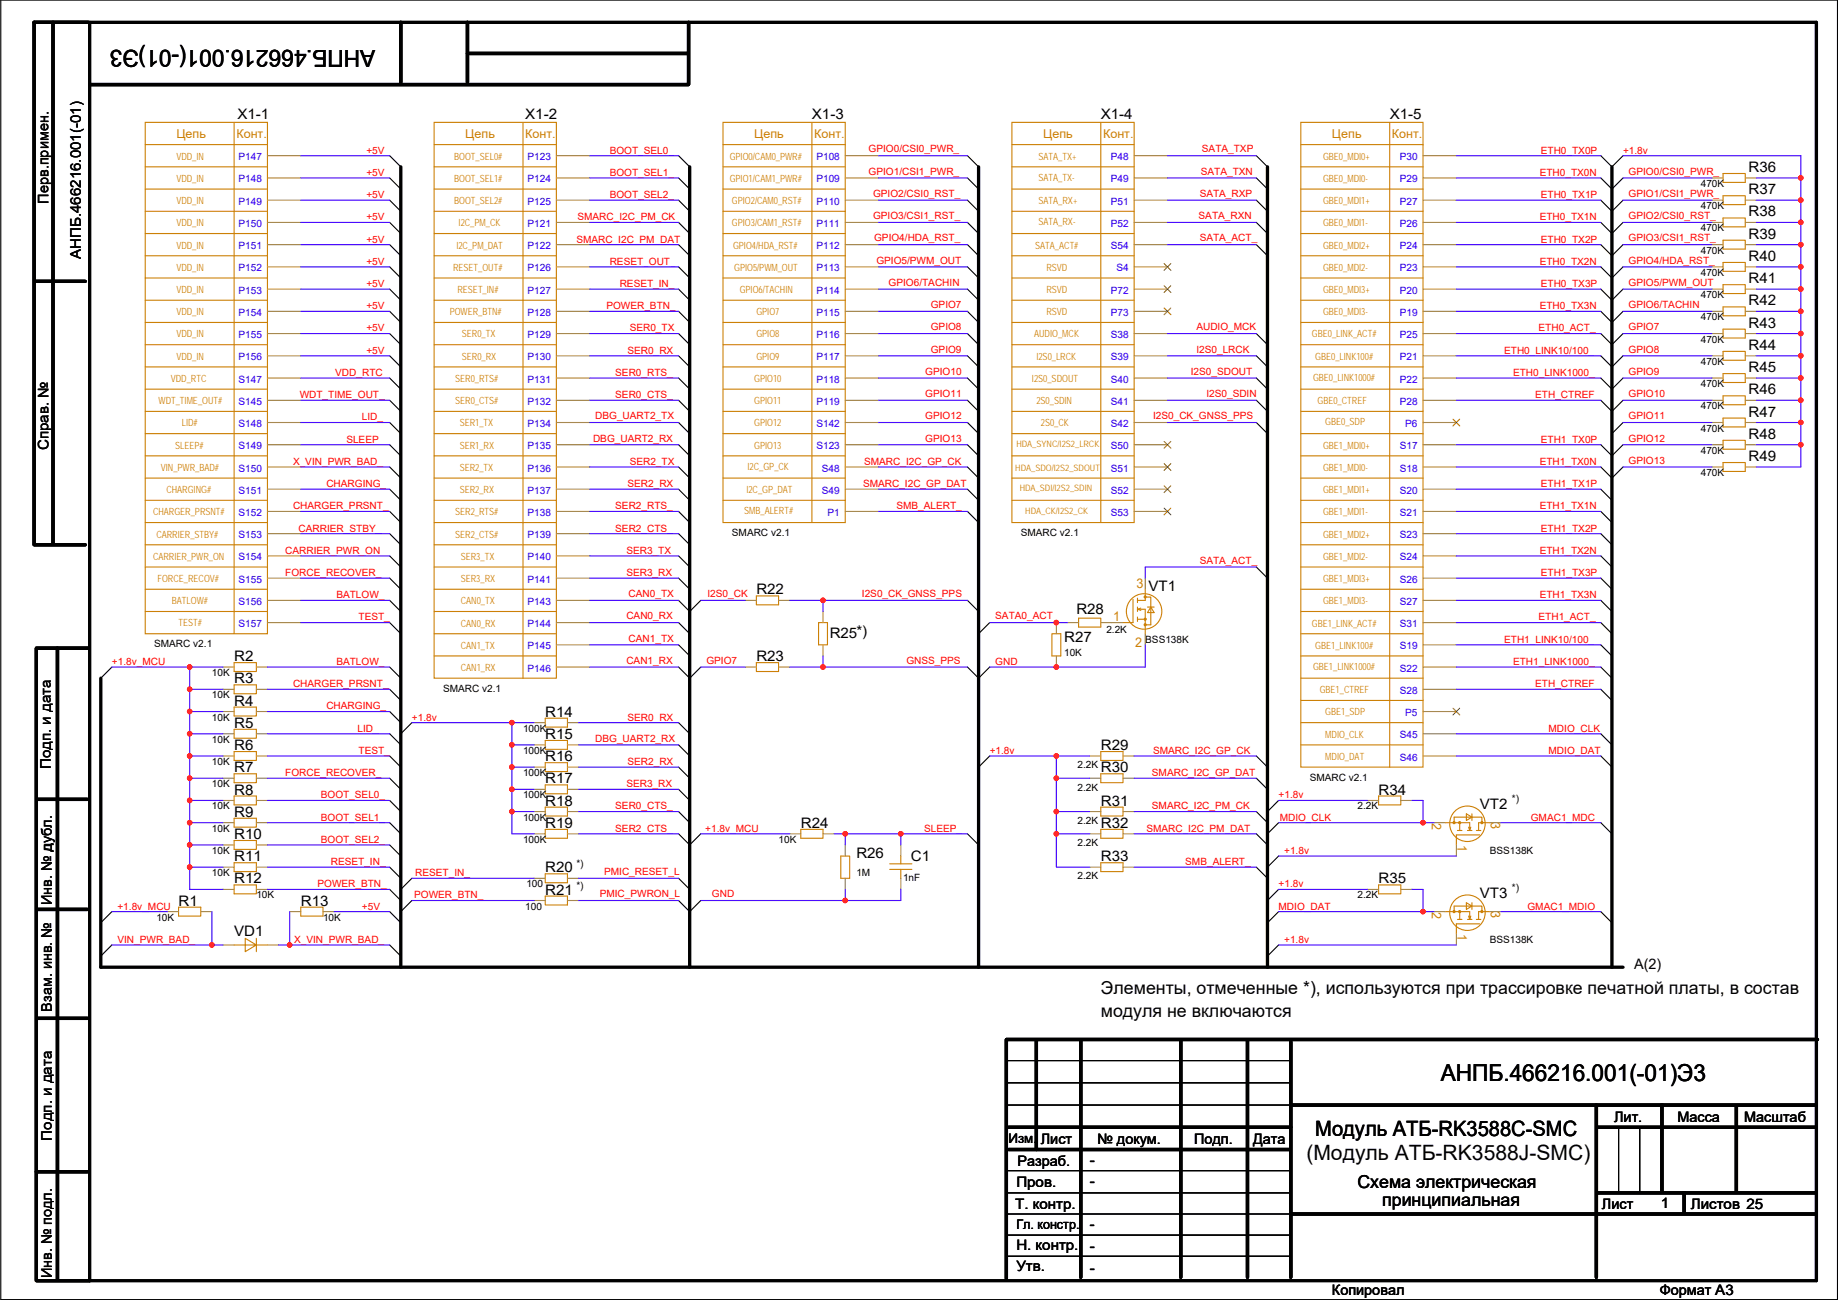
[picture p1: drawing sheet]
<svg xmlns="http://www.w3.org/2000/svg" width="420mm" height="297mm" viewBox="0 0 420 297" stroke-linecap="round" stroke-linejoin="round" font-family="sans-serif">
<g fill="none" stroke="#000" stroke-width=".25">
<path d="M.2 0h419.8v296.9h-419.8zM89.1 35.6l2.5 2.5M155.1 35.6l2.6 2.5M221.2 35.6l2.5 2.5M287.2 35.6l2.5 2.5M365.9 35.6l2.6 2.5 2.5-2.5M89.1 40.7l2.5 2.5M89.1 45.7l2.5 2.6M89.1 50.8l2.5 2.6M89.1 55.9l2.5 2.5M155.1 40.7l2.6 2.5M155.1 45.7l2.6 2.6"/>
<path d="M155.1 50.8l2.6 2.6M155.1 55.9l2.6 2.5M221.2 40.7l2.5 2.5M221.2 45.7l2.5 2.6M221.2 50.8l2.5 2.6M221.2 55.9l2.5 2.5M287.2 55.9l2.5 2.5M287.2 50.8l2.5 2.6M287.2 45.7l2.5 2.6M287.2 40.7l2.5 2.5M365.9 40.7l2.6 2.5 2.5-2.5M365.9 45.7l2.6 2.6 2.5-2.6"/>
<path d="M365.9 50.8l2.6 2.6 2.5-2.6M365.9 55.9l2.6 2.5 2.5-2.5M89.1 61l2.5 2.5M89.1 66.1l2.5 2.5M89.1 71.1l2.5 2.6M89.1 76.2l2.5 2.6M155.1 76.2l2.6 2.6M155.1 71.1l2.6 2.6M155.1 66.1l2.6 2.5M155.1 61l2.6 2.5M221.2 61l2.5 2.5M221.2 66.1l2.5 2.5"/>
<path d="M221.2 71.1l2.5 2.6M221.2 76.2l2.5 2.6M287.2 76.2l2.5 2.6M365.9 61l2.6 2.5 2.5-2.5M365.9 71.1l2.6 2.6 2.5-2.6M365.9 66.1l2.6 2.5 2.5-2.5M365.9 76.2l2.6 2.6 2.5-2.6M89.1 86.4l2.5 2.5M89.1 91.5l2.5 2.5M89.1 96.5l2.5 2.6M89.1 81.3l2.5 2.5M155.1 96.5l2.6 2.6"/>
<path d="M155.1 86.4l2.6 2.5M155.1 81.3l2.6 2.5M155.1 91.5l2.6 2.5M221.2 81.3l2.5 2.5M221.2 86.4l2.5 2.5M221.2 91.5l2.5 2.5M221.2 96.5l2.5 2.6M287.2 96.5l2.5 2.6M287.2 81.3l2.5 2.5M287.2 91.5l2.5 2.5M287.2 86.4l2.5 2.5M365.9 81.3l2.6 2.5 2.5-2.5"/>
<path d="M365.9 86.4l2.6 2.5 2.5-2.5M365.9 91.5l2.6 2.5 2.5-2.5M371 96.5l-2.5 2.6M89.1 101.6l2.5 2.6M89.1 106.7l2.5 2.5M89.1 111.8l2.5 2.5M89.1 116.9l2.5 2.5M155.1 101.6l2.6 2.6M155.1 116.9l2.6 2.5M155.1 106.7l2.6 2.5M155.1 111.8l2.6 2.5M221.2 101.6l2.5 2.6"/>
<path d="M221.2 116.9l2.5 2.5M221.2 111.8l2.5 2.5M221.2 106.7l2.5 2.5M365.9 101.6l2.6 2.6 2.5-2.6M365.9 106.7l2.6 2.5 2.5-2.5M365.9 111.8l2.6 2.5M365.9 116.9l2.6 2.5M89.1 121.9l2.5 2.6M89.1 127l2.5 2.6M89.1 132.1l2.5 2.5M89.1 137.2l2.5 2.5M155.1 137.2l2.6 2.5 2.5-2.5"/>
<path d="M155.1 132.1l2.6 2.5M155.1 127l2.6 2.6M155.1 121.9l2.6 2.6M221.2 137.2l2.5 2.5M287.2 129.6l2.5 2.5M365.9 121.9l2.6 2.6M365.9 127l2.6 2.6M365.9 137.2l2.6 2.5M365.9 132.1l2.6 2.5M25.6 152.4l-2.6 2.6M89.1 142.3l2.5 2.5M89.1 157.5l2.5 2.5"/>
<path d="M89.1 152.4l2.5 2.6M155.1 142.3l2.6 2.5M155.1 152.4l2.6 2.6 2.5-2.6M155.1 147.3l2.6 2.6M221.2 152.4l2.5 2.6 2.5-2.6M226.2 142.3l-2.5 2.5M365.9 147.3l2.6 2.6M365.9 142.3l2.6 2.5M365.9 152.4l2.6 2.6M365.9 157.5l2.6 2.5M89.1 167.7l2.5 2.5M89.1 162.6l2.5 2.5"/>
<path d="M89.1 172.7l2.5 2.6M89.1 177.8l2.5 2.6M94.2 165.1l-2.6 2.6M155.1 165.1l2.6 2.6M155.1 170.2l2.6 2.5M155.1 175.3l2.6 2.5M226.2 172.7l-2.5 2.6M287.2 177.8l2.5 2.6M287.2 172.7l2.5 2.6M365.9 172.7l2.6 2.6M365.9 167.7l2.6 2.5M89.1 188l2.5 2.5"/>
<path d="M89.1 182.9l2.5 2.5M89.1 193.1l2.5 2.5M89.1 198.1l2.5 2.6M155.1 190.5l2.6 2.6 2.5-2.6M155.1 185.4l2.6 2.6M155.1 180.4l2.6 2.5M221.2 190.5l2.5 2.6M287.2 185.4l2.5 2.6M287.2 190.5l2.5 2.6M287.2 198.1l2.5 2.6M292.3 195.6l-2.6 2.5M292.3 188l-2.6 2.5"/>
<path d="M292.3 182.9l-2.6 2.5M365.9 188l2.6 2.5M25.6 215.9l-2.6 2.6M25.6 208.3l-2.6 2.5M89.1 203.2l2.5 2.6M89.1 215.9l2.5 2.6M89.1 208.3l2.5 2.5M94.2 205.8l-2.6 2.5M94.2 200.7l-2.6 2.5M155.1 205.8l2.6 2.5 2.5-2.5M155.1 200.7l2.6 2.5M292.3 215.9l-2.6 2.6"/>
<path d="M292.3 208.3l-2.6 2.5M292.3 203.2l-2.6 2.6M365.9 208.3l2.6 2.5M230 242.3h65.1M230 247.4h65.1M230 252.5h64.8M370 257.8v14.8M374.8 257.8v14.8M230 272.6h65.1M230 267.5h65.1M230 277.4h65.1M230 282.2h65.1"/>
<path d="M230 287h65.1"/>
</g>
<g fill="none" stroke="#000" stroke-width=".76">
<path d="M12.1 5.1v119.1M20.2 5.1h-12.4v119.1M20.5 5.1h394.7v287.5h-394.7zM91.6 5.1v13.7M106.9 5.1v13.7M106.9 12.2h50.3M157.4 5.1v14.2h-136.9M91.6 38.1v182.9M157.7 38.1v182.9M223.7 38.1v182.9M289.7 38.1v182.9M368.5 38.1v182.9"/>
<path d="M8.1 64.3h11.4M7.8 124.5h11.7M8.3 148.1v144.3M8.6 148.1h11.6M13.1 148.1v144.3M23 155v66h348M8.6 182.6h11.4M8.6 207.8h11.4M8.6 232.7h11.4M236.9 237.8v24.9M247.1 237.8v54.1M269.9 237.8v54.1"/>
<path d="M285.2 237.8v54.1M295.1 238v53.9M415.5 237.5h-185.5v54.6M230.6 257.6h64.5M295.3 252.5h119.7M364.9 252.5v39.4M365.2 257.6h49.8M379.9 252.5v19.8M396.9 252.8v19.5M8.3 267.7h11.7M230.6 262.7h64.2M365.2 272.6h49.8"/>
<path d="M385 272.6v4.5M415 277.4h-119.9M8.3 292.6h12.2"/>
</g>
<g fill="none" stroke="#cc8006" stroke-width=".25">
<path d="M33.2 28h27.9v116.8h-27.9zM33.2 33h27.9M33.2 38.1h27.9M53.5 28v116.8M99.2 28h28v127h-28zM99.2 33h28M99.2 38.1h28M119.6 28v127M165.3 28h27.9v91.4h-27.9zM165.3 33h27.9M165.3 38.1h27.9M185.6 28v91.4"/>
<path d="M231.3 28h28v91.4h-28zM231.3 33h28M231.3 38.1h28M251.6 28v91.4M297.4 28h27.9v147.3h-27.9zM297.4 33h27.9M297.4 38.1h27.9M317.7 28v147.3M393.9 39.6h5.1v2.1h-5.1zM33.2 43.2h27.9M33.2 53.4h27.9M33.2 48.3h27.9"/>
<path d="M33.2 58.4h27.9M99.2 43.2h28M99.2 53.4h28M99.2 58.4h28M99.2 48.3h28M165.3 58.4h27.9M165.3 43.2h27.9M165.3 53.4h27.9M165.3 48.3h27.9M231.3 43.2h28M231.3 53.4h28M231.3 58.4h28"/>
<path d="M231.3 48.3h28M297.4 43.2h27.9M297.4 53.4h27.9M297.4 58.4h27.9M297.4 48.3h27.9M393.9 44.7h5.1v2.1h-5.1zM393.9 54.9h5.1v2h-5.1zM393.9 49.8h5.1v2h-5.1zM393.9 60h5.1v2h-5.1zM33.2 63.5h27.9M33.2 68.6h27.9M33.2 78.8h27.9"/>
<path d="M33.2 73.7h27.9M99.2 63.5h28M99.2 68.6h28M99.2 78.8h28M99.2 73.7h28M165.3 78.8h27.9M165.3 73.7h27.9M165.3 63.5h27.9M165.3 68.6h27.9M231.3 63.5h28M231.3 68.6h28M231.3 78.8h28"/>
<path d="M231.3 73.7h28M297.4 63.5h27.9M297.4 68.6h27.9M297.4 78.8h27.9M297.4 73.7h27.9M393.9 75.2h5.1v2h-5.1zM393.9 70.1h5.1v2.1h-5.1zM393.9 65h5.1v2.1h-5.1zM33.2 83.8h27.9M33.2 99.1h27.9M33.2 88.9h27.9M33.2 94h27.9"/>
<path d="M99.2 83.8h28M99.2 99.1h28M99.2 94h28M99.2 88.9h28M165.3 94h27.9M165.3 83.8h27.9M165.3 99.1h27.9M165.3 88.9h27.9M231.3 83.8h28M231.3 99.1h28M231.3 94h28M231.3 88.9h28"/>
<path d="M297.4 83.8h27.9M297.4 99.1h27.9M297.4 94h27.9M297.4 88.9h27.9M393.9 85.4h5.1v2h-5.1zM393.9 95.5h5.1v2.1h-5.1zM393.9 80.3h5.1v2h-5.1zM393.9 90.4h5.1v2.1h-5.1zM33.2 104.2h27.9M33.2 119.4h27.9M33.2 109.2h27.9M33.2 114.3h27.9"/>
<path d="M99.2 104.2h28M99.2 119.4h28M99.2 109.2h28M99.2 114.3h28M165.3 104.2h27.9M165.3 109.2h27.9M165.3 114.3h27.9M231.3 104.2h28M231.3 109.2h28M231.3 114.3h28M297.4 104.2h27.9M297.4 119.4h27.9"/>
<path d="M297.4 109.2h27.9M297.4 114.3h27.9M393.9 100.6h5.1v2h-5.1zM393.9 105.7h5.1v2h-5.1zM33.2 124.5h27.9M33.2 134.6h27.9M33.2 139.7h27.9M33.2 129.6h27.9M99.2 124.5h28M99.2 139.7h28M99.2 129.6h28M99.2 134.6h28"/>
<path d="M172.9 136.2h5.1v2h-5.1zM259 136.9v5.4h-2.3M260 139.2h1.8v5.6M260 139.2l.8 .3M260 136.7v1M260 138.7v1M260.8 139l-.8 .2M261.8 136.4h1.3v6.4h-1.3M261.8 134.6v2.6h-1.8M261.8 134.6h.1M262.3 138.7h1.5M263.1 138.7l.7 1.3h-1.5z"/>
<path d="M297.4 124.5h27.9M297.4 139.7h27.9M297.4 129.6h27.9M297.4 134.6h27.9M53.5 156.5h5.1v2h-5.1zM53.5 151.4h5.1v2h-5.1zM99.2 149.9h28M99.2 144.8h28M172.9 151.4h5.1v2h-5.1zM187.1 142.3h2.1v5h-2.1zM240.5 144.8h2v5.1h-2zM246.6 141.2h5v2.1h-5z"/>
<path d="M260 141.5h1.8M260 141v1M297.4 149.9h27.9M297.4 155h27.9M297.4 144.8h27.9M53.5 176.8h5.1v2h-5.1zM53.5 166.6h5.1v2.1h-5.1zM53.5 161.6h5.1v2h-5.1zM53.5 171.7h5.1v2.1h-5.1zM124.6 169.2h5.1v2h-5.1zM124.6 174.3h5.1v2h-5.1zM124.6 164.1h5.1v2h-5.1z"/>
<path d="M124.6 179.3h5.1v2.1h-5.1zM251.6 171.7h5.1v2.1h-5.1zM251.6 176.8h5.1v2h-5.1zM297.4 160h27.9M297.4 165.1h27.9M297.4 170.2h27.9M53.5 181.9h5.1v2h-5.1zM53.5 187h5.1v2h-5.1zM53.5 192h5.1v2.1h-5.1zM53.5 197.1h5.1v2.1h-5.1zM124.6 184.4h5.1v2.1h-5.1zM124.6 189.5h5.1v2h-5.1z"/>
<path d="M124.6 199.7h5.1v2h-5.1zM183.1 189.5h5v2h-5zM192.2 195.6h2v5.1h-2zM203.4 198.6h5.1M203.4 197.4h5.1M205.9 195.6v1.8M205.9 198.6v2.1M251.6 197.1h5.1v2.1h-5.1zM251.6 184.4h5.1v2.1h-5.1zM251.6 189.5h5.1v2h-5.1zM315.1 181.9h5.1v2h-5.1zM330.4 188h5.6v1.8"/>
<path d="M332.4 188v-1.3h6.4v1.3M333.2 189.8h1M333.7 188v1.8M335.2 185.9l1.3 .8-1.3 .8zM335.5 189.8h1M335.7 189l.3 .8M336.2 189l-.2 .8M336.5 185.9v1.6M337.5 189.8h1M338.3 190.8h-5.4v2.3M340.5 188h-2.5v1.8M340.5 188h.1"/>
<path d="M40.8 207.3h5.1v2h-5.1zM53.5 202.2h5.1v2h-5.1zM53.5 215.9h5.1l-2.5-1.5v3l2.5-1.5h2.5M58.6 214.4v3M68.8 207.3h5v2h-5zM124.6 204.7h5.1v2.1h-5.1zM315.1 202.2h5.1v2h-5.1zM330.4 208.3h5.6v1.8M332.4 208.3v-1.3h6.4v1.3M333.2 210.1h1M333.7 208.3v1.8M335.2 206.3l1.3 .7-1.3 .8z"/>
<path d="M335.5 210.1h1M335.7 209.3l.3 .8M336.2 209.3l-.2 .8M336.5 206.3v1.5M337.5 210.1h1M338.3 211.1h-5.4v2.3M340.5 208.3h-2.5v1.8M340.5 208.3h.1"/>
<circle cx="261.5" cy="139.7" r="4.1"/>
<circle cx="335.4" cy="188.2" r="4.1"/>
<circle cx="335.4" cy="208.5" r="4.1"/>
</g>
<g fill="none" stroke="#a84" stroke-width=".25">
<path d="M61.1 35.6h7.7M127.2 35.6h7.6M193.2 35.6h7.6M259.3 35.6h7.6M325.3 35.6h7.6M61.1 40.7h7.7M61.1 45.7h7.7M61.1 50.8h7.7M61.1 55.9h7.7M127.2 50.8h7.6M127.2 55.9h7.6M127.2 40.7h7.6"/>
<path d="M127.2 45.7h7.6M193.2 40.7h7.6M193.2 45.7h7.6M193.2 50.8h7.6M193.2 55.9h7.6M259.3 40.7h7.6M259.3 45.7h7.6M259.3 50.8h7.6M259.3 55.9h7.6M325.3 40.7h7.6M325.3 45.7h7.6M325.3 50.8h7.6"/>
<path d="M325.3 55.9h7.6M391.3 45.7h2.6M391.3 55.9h2.6M391.3 40.7h2.6M391.3 50.8h2.6M399 45.7h2.5M399 55.9h2.5M399 40.7h2.5M399 50.8h2.5M61.1 61h7.7M61.1 66.1h7.7M61.1 71.1h7.7"/>
<path d="M61.1 76.2h7.7M127.2 61h7.6M127.2 66.1h7.6M127.2 71.1h7.6M127.2 76.2h7.6M193.2 61h7.6M193.2 66.1h7.6M193.2 71.1h7.6M193.2 76.2h7.6M259.3 61h7.6M259.3 66.1h7.6M259.3 71.1h7.6"/>
<path d="M259.3 76.2h7.6M325.3 61h7.6M325.3 66.1h7.6M325.3 71.1h7.6M325.3 76.2h7.6M391.3 76.2h2.6M391.3 71.1h2.6M391.3 66.1h2.6M391.3 61h2.6M399 76.2h2.5M399 71.1h2.5M399 66.1h2.5"/>
<path d="M399 61h2.5M61.1 81.3h7.7M61.1 86.4h7.7M61.1 91.5h7.7M61.1 96.5h7.7M127.2 81.3h7.6M127.2 86.4h7.6M127.2 91.5h7.6M127.2 96.5h7.6M193.2 81.3h7.6M193.2 86.4h7.6M193.2 91.5h7.6"/>
<path d="M193.2 96.5h7.6M259.3 81.3h7.6M259.3 86.4h7.6M259.3 91.5h7.6M259.3 96.5h7.6M325.3 81.3h7.6M325.3 86.4h7.6M325.3 91.5h7.6M325.3 96.5h7.6M391.3 86.4h2.6M391.3 96.5h2.6M391.3 81.3h2.6"/>
<path d="M391.3 91.5h2.6M399 86.4h2.5M399 96.5h2.5M399 81.3h2.5M399 91.5h2.5M61.1 101.6h7.7M61.1 106.7h7.7M61.1 111.8h7.7M61.1 116.9h7.7M127.2 101.6h7.6M127.2 106.7h7.6M127.2 111.8h7.6"/>
<path d="M127.2 116.9h7.6M193.2 101.6h7.6M193.2 111.8h7.6M193.2 106.7h7.6M193.2 116.9h7.6M259.3 101.6h7.6M259.3 106.7h7.6M259.3 111.8h7.6M259.3 116.9h7.6M325.3 101.6h7.6M325.3 106.7h7.6M325.3 111.8h7.6"/>
<path d="M325.3 116.9h7.6M391.3 101.6h2.6M391.3 106.7h2.6M399 101.6h2.5M399 106.7h2.5M61.1 121.9h7.7M61.1 127h7.7M61.1 132.1h7.7M61.1 137.2h7.7M127.2 121.9h7.6M127.2 127h7.6M127.2 132.1h7.6"/>
<path d="M127.2 137.2h7.6M170.4 137.2h2.5M178 137.2h2.5M188.1 139.7v2.6M261.8 132.1v2.5M325.3 121.9h7.6M325.3 127h7.6M325.3 132.1h7.6M325.3 137.2h7.6M51 157.5h2.5M51 152.4h2.5M58.6 157.5h2.5"/>
<path d="M58.6 152.4h2.5M61.1 142.3h7.7M127.2 142.3h7.6M127.2 147.3h7.6M127.2 152.4h7.6M170.4 152.4h2.5M178 152.4h2.5M188.1 147.3v2.6M241.5 142.3v2.5M241.5 149.9v2.5M244 142.3h2.6M256.7 142.3h-5.1"/>
<path d="M261.8 144.8v2.5M325.3 142.3h7.6M325.3 147.3h7.6M325.3 152.4h7.6M325.3 157.5h7.6M51 177.8h2.5M51 167.7h2.5M51 162.6h2.5M51 172.7h2.5M58.6 177.8h2.5M58.6 167.7h2.5M58.6 162.6h2.5"/>
<path d="M58.6 172.7h2.5M122.1 170.2h2.5M122.1 175.3h2.5M122.1 165.1h2.5M129.7 170.2h2.6M129.7 175.3h2.6M129.7 165.1h2.6M249.1 172.7h2.5M249.1 177.8h2.5M256.7 172.7h2.6M256.7 177.8h2.6M325.3 162.6h7.6"/>
<path d="M325.3 167.7h7.6M325.3 172.7h7.6M51 182.9h2.5M51 188h2.5M51 193.1h2.5M51 198.1h2.5M58.6 182.9h2.5M58.6 188h2.5M58.6 193.1h2.5M58.6 198.1h2.5M122.1 180.4h2.5M122.1 185.4h2.5"/>
<path d="M122.1 190.5h2.5M129.7 180.4h2.6M129.7 185.4h2.6M129.7 190.5h2.6M180.5 190.5h2.6M188.1 190.5h2.6M193.2 193.1v2.5M205.9 193.1v2.5M249.1 198.1h2.5M249.1 185.4h2.5M249.1 190.5h2.5M256.7 198.1h2.6"/>
<path d="M256.7 185.4h2.6M256.7 190.5h2.6M312.6 182.9h2.5M320.2 182.9h2.6M327.8 188h2.6M332.9 193.1v2.5M340.5 188h2.6M38.3 208.3h2.5M45.9 208.3h2.5M51 215.9h2.5M51 203.2h2.5M58.6 203.2h2.5"/>
<path d="M61.1 215.9h2.6M66.2 208.3h2.6M73.8 208.3h2.6M122.1 205.8h2.5M122.1 200.7h2.5M129.7 205.8h2.6M129.7 200.7h2.6M193.2 200.7v2.5M205.9 200.7v2.5M312.6 203.2h2.5M320.2 203.2h2.6M327.8 208.3h2.6"/>
<path d="M332.9 213.4v2.5M340.5 208.3h2.6"/>
</g>
<g fill="#cc8006" stroke="#cc8006" stroke-width=".25">
<circle cx="332.4" cy="208.3" r=".24"/>
<circle cx="333.7" cy="208.3" r=".24"/>
<circle cx="338.8" cy="208.3" r=".24"/>
<circle cx="261.8" cy="142.8" r=".24"/>
<circle cx="261.8" cy="141.5" r=".24"/>
<circle cx="261.8" cy="136.4" r=".24"/>
<circle cx="332.4" cy="188" r=".24"/>
<circle cx="333.7" cy="188" r=".24"/>
<circle cx="338.8" cy="188" r=".24"/>
</g>
<g fill="none" stroke="#804000" stroke-width=".23">
<path d="M266.1 60.2l1.6 1.6M266.1 65.3l1.6 1.5M266.1 70.4l1.6 1.5M267.6 60.2l-1.5 1.6M267.6 65.3l-1.5 1.5M267.6 70.4l-1.5 1.5M332.2 95.8l1.5 1.5M333.7 95.8l-1.6 1.5M266.1 100.9l1.6 1.5M266.1 105.9l1.6 1.6M266.1 111l1.6 1.6M266.1 116.1l1.6 1.5"/>
<path d="M267.6 100.9l-1.5 1.5M267.6 105.9l-1.5 1.6M267.6 111l-1.5 1.6M267.6 116.1l-1.5 1.5M332.2 161.8l1.5 1.6M333.7 161.8l-1.6 1.6"/>
</g>
<g fill="none" stroke="#4200ff" stroke-width=".25">
<path d="M68.8 35.6h20.3M134.8 35.6h20.3M200.8 35.6h20.4M266.9 35.6h20.3M332.9 35.6h33M371 35.6h40.7v5.1M68.8 40.7h20.3M68.8 45.7h20.3M68.8 50.8h20.3M68.8 55.9h20.3M134.8 40.7h20.3M134.8 45.7h20.3"/>
<path d="M134.8 55.9h20.3M134.8 50.8h20.3M200.8 40.7h20.4M200.8 45.7h20.4M200.8 50.8h20.4M200.8 55.9h20.4M266.9 55.9h20.3M266.9 50.8h20.3M266.9 45.7h20.3M266.9 40.7h20.3M332.9 40.7h33M332.9 45.7h33"/>
<path d="M332.9 50.8h33M332.9 55.9h33M371 40.7h20.3M371 45.7h20.3M371 50.8h20.3M371 55.9h20.3M401.5 40.7h10.2M401.5 45.7h10.2M401.5 50.8h10.2M401.5 55.9h10.2M411.7 40.7v5M411.7 45.7v5.1"/>
<path d="M411.7 50.8v5.1M411.7 55.9v5.1M68.8 61h20.3M68.8 66.1h20.3M68.8 71.1h20.3M68.8 76.2h20.3M134.8 71.1h20.3M134.8 66.1h20.3M134.8 61h20.3M134.8 76.2h20.3M200.8 61h20.4M200.8 66.1h20.4"/>
<path d="M200.8 71.1h20.4M200.8 76.2h20.4M266.9 76.2h20.3M332.9 76.2h33M332.9 61h33M332.9 71.1h33M332.9 66.1h33M371 61h20.3M371 66.1h20.3M371 71.1h20.3M371 76.2h20.3M401.5 61h10.2"/>
<path d="M401.5 66.1h10.2M401.5 71.1h10.2M401.5 76.2h10.2M411.7 61v5.1M411.7 66.1v5M411.7 71.1v5.1M411.7 76.2v5.1M68.8 86.4h20.3M68.8 91.5h20.3M68.8 96.5h20.3M68.8 81.3h20.3M134.8 81.3h20.3"/>
<path d="M134.8 86.4h20.3M134.8 91.5h20.3M134.8 96.5h20.3M200.8 81.3h20.4M200.8 86.4h20.4M200.8 91.5h20.4M200.8 96.5h20.4M266.9 81.3h20.3M266.9 96.5h20.3M266.9 91.5h20.3M266.9 86.4h20.3M332.9 81.3h33"/>
<path d="M332.9 86.4h33M332.9 91.5h33M371 81.3h20.3M371 86.4h20.3M371 91.5h20.3M371 96.5h20.3M401.5 81.3h10.2M401.5 86.4h10.2M401.5 91.5h10.2M401.5 96.5h10.2M411.7 81.3v5.1M411.7 86.4v5.1"/>
<path d="M411.7 91.5v5M411.7 96.5v5.1M68.8 101.6h20.3M68.8 106.7h20.3M68.8 111.8h20.3M68.8 116.9h20.3M134.8 111.8h20.3M134.8 106.7h20.3M134.8 116.9h20.3M134.8 101.6h20.3M200.8 101.6h20.4M200.8 116.9h20.4"/>
<path d="M200.8 111.8h20.4M200.8 106.7h20.4M332.9 101.6h33M332.9 106.7h33M332.9 111.8h33M332.9 116.9h33M371 101.6h20.3M371 106.7h20.3M401.5 101.6h10.2M411.7 101.6v5.1h-10.2M68.8 121.9h20.3M68.8 127h20.3"/>
<path d="M68.8 132.1h20.3M68.8 137.2h20.3M134.8 137.2h20.3M134.8 121.9h20.3M134.8 127h20.3M134.8 132.1h20.3M160.2 137.2h10.2M180.5 137.2h7.6M221.2 137.2h-33.1v2.5M287.2 129.6h-25.4v2.5M332.9 121.9h33M332.9 127h33"/>
<path d="M332.9 137.2h33M332.9 132.1h33M25.6 152.4h17.8M43.4 152.4v5.1M43.4 157.5v5.1M43.4 157.5h7.6M43.4 152.4h7.6M61.1 157.5h28M61.1 152.4h28M68.8 142.3h20.3M134.8 142.3h20.3M134.8 147.3h20.3"/>
<path d="M134.8 152.4h20.3M160.2 152.4h10.2M180.5 152.4h7.6M188.1 149.9v2.5h33.1M226.2 142.3h17.8M261.8 147.3v5.1h-35.6M332.9 147.3h33M332.9 142.3h33M332.9 152.4h33M332.9 157.5h33M43.4 162.6v5.1M43.4 167.7h7.6"/>
<path d="M43.4 162.6h7.6M43.4 172.7h7.6M43.4 177.8h7.6M43.4 167.7v5M43.4 177.8v5.1M43.4 172.7v5.1M61.1 162.6h28M61.1 172.7h28M61.1 177.8h28M61.1 167.7h28M94.2 165.1h22.8M117 165.1h5.1"/>
<path d="M117 170.2h5.1M117 175.3h5.1M117 165.1v5.1M117 170.2v5.1M117 175.3v5.1M132.3 165.1h22.8M132.3 170.2h22.8M132.3 175.3h22.8M226.2 172.7h22.9M241.5 177.8v7.6M241.5 177.8h7.6M241.5 172.7v5.1"/>
<path d="M259.3 177.8h27.9M259.3 172.7h27.9M332.9 167.7h33M332.9 172.7h33M43.4 198.1v5.1h7.6M43.4 193.1v5M43.4 188h7.6M43.4 182.9h7.6M43.4 193.1h7.6M43.4 198.1h7.6M43.4 182.9v5.1M43.4 188v5.1"/>
<path d="M61.1 188h28M61.1 182.9h28M61.1 193.1h28M61.1 198.1h28M117 180.4h5.1M117 185.4h5.1M117 180.4v5M117 185.4v5.1h5.1M132.3 180.4h22.8M132.3 185.4h22.8M132.3 190.5h22.8M160.2 190.5h20.3"/>
<path d="M190.7 190.5h2.5M193.2 190.5v2.6M193.2 190.5h12.7M205.9 190.5v2.6M205.9 190.5h15.3M241.5 185.4h7.6M241.5 190.5h7.6M241.5 185.4v5.1M241.5 190.5v7.6h7.6M259.3 185.4h27.9M259.3 190.5h27.9M259.3 198.1h27.9"/>
<path d="M292.3 182.9h20.3M292.3 195.6h40.6M292.3 188h33M322.8 182.9h2.5v5.1M325.3 188h2.5M343.1 188h22.8M25.6 215.9h22.8M25.6 208.3h12.7M48.4 215.9h2.6M48.4 208.3v7.6M61.1 203.2h28M63.7 215.9h2.5"/>
<path d="M66.2 208.3v7.6M66.2 215.9h22.9M76.4 208.3h12.7M94.2 200.7h27.9M94.2 205.8h27.9M132.3 205.8h22.8M132.3 200.7h22.8M193.2 203.2v2.6M205.9 203.2v2.6h-45.7M292.3 203.2h20.3M292.3 215.9h40.6M292.3 208.3h33"/>
<path d="M322.8 203.2h2.5v5.1M325.3 208.3h2.5M343.1 208.3h22.8"/>
</g>
<g fill="#f00" stroke="#f00" stroke-width=".25">
<circle cx="43.3" cy="157.5" r=".5"/>
<circle cx="43.3" cy="152.4" r=".5"/>
<circle cx="43.3" cy="172.7" r=".5"/>
<circle cx="241.5" cy="172.7" r=".5"/>
<circle cx="43.3" cy="167.6" r=".5"/>
<circle cx="43.3" cy="162.6" r=".5"/>
<circle cx="241.5" cy="185.4" r=".5"/>
<circle cx="241.5" cy="177.8" r=".5"/>
<circle cx="193.2" cy="190.5" r=".5"/>
<circle cx="193.2" cy="205.7" r=".5"/>
<circle cx="205.9" cy="190.5" r=".5"/>
<circle cx="117" cy="165.1" r=".5"/>
<circle cx="117" cy="170.2" r=".5"/>
<circle cx="117" cy="175.3" r=".5"/>
<circle cx="117" cy="185.4" r=".5"/>
<circle cx="117" cy="180.3" r=".5"/>
<circle cx="241.5" cy="190.5" r=".5"/>
<circle cx="43.3" cy="188" r=".5"/>
<circle cx="43.3" cy="182.9" r=".5"/>
<circle cx="43.3" cy="193" r=".5"/>
<circle cx="43.3" cy="177.8" r=".5"/>
<circle cx="43.3" cy="198.1" r=".5"/>
<circle cx="325.3" cy="188" r=".5"/>
<circle cx="325.3" cy="208.3" r=".5"/>
<circle cx="241.5" cy="142.2" r=".5"/>
<circle cx="241.5" cy="152.4" r=".5"/>
<circle cx="411.6" cy="40.6" r=".5"/>
<circle cx="411.6" cy="45.7" r=".5"/>
<circle cx="411.6" cy="55.9" r=".5"/>
<circle cx="411.6" cy="50.8" r=".5"/>
<circle cx="411.6" cy="61" r=".5"/>
<circle cx="411.6" cy="66" r=".5"/>
<circle cx="411.6" cy="76.2" r=".5"/>
<circle cx="411.6" cy="71.1" r=".5"/>
<circle cx="411.6" cy="86.4" r=".5"/>
<circle cx="411.6" cy="81.3" r=".5"/>
<circle cx="411.6" cy="96.5" r=".5"/>
<circle cx="411.6" cy="91.4" r=".5"/>
<circle cx="411.6" cy="101.6" r=".5"/>
<circle cx="188.1" cy="152.4" r=".5"/>
<circle cx="188.1" cy="137.2" r=".5"/>
<circle cx="48.4" cy="215.9" r=".5"/>
<circle cx="66.2" cy="215.9" r=".5"/>
</g>
<g font-size="5.3">
<text x="85.8" y="11.5" transform="rotate(180 85.8 11.5)">АНПБ.466216.001(-01)Э3</text>
<text x="329.4" y="247.1">АНПБ.466216.001(-01)Э3</text>
</g>
<g font-size="4.8">
<text x="300.7" y="259.6">Модуль АТБ-RK3588С-SMC</text>
<text x="298.6" y="264.9">(Модуль АТБ-RK3588J-SMC)</text>
</g>
<g font-size="4.1">
<text x="251.6" y="227.2">Элементы, отмеченные *), используются при трассировке печатной платы, в состав</text>
<text x="251.6" y="232.3">модуля не включаются</text>
<text x="310.3" y="271.4">Схема электрическая</text>
<text x="316" y="275.6">принципиальная</text>
</g>
<g font-size="3.3">
<text x="54.3" y="27.1">X1-1</text>
<text x="120.1" y="27.1">X1-2</text>
<text x="185.6" y="27.1">X1-3</text>
<text x="251.6" y="27.1">X1-4</text>
<text x="317.7" y="27.1">X1-5</text>
<text x="399.7" y="39.3">R36</text>
<text x="11.1" y="46.5" transform="rotate(-90 11.1 46.5)">Перв.примен.</text>
<text x="399.7" y="44.4">R37</text>
<text x="399.7" y="49.5">R38</text>
<text x="18.5" y="59.2" transform="rotate(-90 18.5 59.2)">АНПБ.466216.001(-01)</text>
<text x="399.7" y="54.5">R39</text>
<text x="399.7" y="59.6">R40</text>
<text x="399.7" y="64.7">R41</text>
<text x="399.7" y="69.8">R42</text>
<text x="399.7" y="74.9">R43</text>
<text x="399.7" y="79.9">R44</text>
<text x="399.7" y="85">R45</text>
<text x="399.7" y="95.2">R47</text>
<text x="399.7" y="90.1">R46</text>
<text x="399.7" y="100.3">R48</text>
<text x="11.1" y="102.9" transform="rotate(-90 11.1 102.9)">Справ. №</text>
<text x="399.7" y="105.3">R49</text>
<text x="172.9" y="135.8">R22</text>
<text x="262.6" y="135.1">VT1</text>
<text x="246.1" y="140.4">R28</text>
<text x="189.7" y="145.7">R25*)</text>
<text x="243.3" y="146.7">R27</text>
<text x="53.5" y="151.1">R2</text>
<text x="172.9" y="151.1">R23</text>
<text x="53.5" y="161.2">R4</text>
<text x="53.5" y="156.1">R3</text>
<text x="53.5" y="166.3">R5</text>
<text x="124.6" y="163.8">R14</text>
<text x="53.5" y="171.4">R6</text>
<text x="124.6" y="168.8">R15</text>
<text x="124.6" y="173.9">R16</text>
<text x="251.6" y="171.4">R29</text>
<text x="11.6" y="175.8" transform="rotate(-90 11.6 175.8)">Подп. и дата</text>
<text x="53.5" y="176.5">R7</text>
<text x="124.6" y="179">R17</text>
<text x="251.6" y="176.5">R30</text>
<text x="53.5" y="181.5">R8</text>
<text x="124.6" y="184.1">R18</text>
<text x="251.6" y="184.1">R31</text>
<text x="315.1" y="181.5">R34</text>
<text x="338.3" y="184.8">VT2</text>
<text x="53.5" y="186.6">R9</text>
<text x="53.5" y="191.7">R10</text>
<text x="124.6" y="189.2">R19</text>
<text x="183.1" y="189.2">R24</text>
<text x="251.6" y="189.2">R32</text>
<text x="53.5" y="196.8">R11</text>
<text x="195.8" y="196">R26</text>
<text x="208.2" y="196.8">C1</text>
<text x="251.6" y="196.8">R33</text>
<text x="53.5" y="201.9">R12</text>
<text x="124.6" y="199.3">R20</text>
<text x="315.1" y="201.9">R35</text>
<text x="11.9" y="206.8" transform="rotate(-90 11.9 206.8)">Инв. № дубл.</text>
<text x="40.8" y="206.9">R1</text>
<text x="68.8" y="206.9">R13</text>
<text x="124.6" y="204.4">R21</text>
<text x="338.3" y="205.2">VT3</text>
<text x="53.5" y="213.8">VD1</text>
<text x="373.6" y="221.4">A(2)</text>
<text x="11.9" y="231.2" transform="rotate(-90 11.9 231.2)">Взам. инв. №</text>
<text x="369" y="256.5">Лит.</text>
<text x="383.5" y="256.5">Масса</text>
<text x="398.7" y="256.5">Масштаб</text>
<text x="11.9" y="260.6" transform="rotate(-90 11.9 260.6)">Подп. и дата</text>
<text x="237.9" y="261.3">Лист</text>
<text x="250.9" y="261.3">№ докум.</text>
<text x="273" y="261.3">Подп.</text>
<text x="286.4" y="261.3">Дата</text>
<text x="232.6" y="266.4">Разраб.</text>
<text x="249.1" y="266.1">-</text>
<text x="232.3" y="271.2">Пров.</text>
<text x="249.1" y="271">-</text>
<text x="232.1" y="276.3">T. контр.</text>
<text x="249.1" y="280.9">-</text>
<text x="366.2" y="276.3">Лист</text>
<text x="379.7" y="276">1</text>
<text x="386.5" y="276.3">Листов 25</text>
<text x="232.3" y="285.7">Н. контр.</text>
<text x="249.1" y="285.9">-</text>
<text x="11.9" y="292.1" transform="rotate(-90 11.9 292.1)">Инв. № подл.</text>
<text x="232.3" y="290.5">Утв.</text>
<text x="249.1" y="290.8">-</text>
<text x="304.5" y="295.8">Копировал</text>
<text x="379.4" y="295.8">Формат A3</text>
</g>
<g font-size="3" fill="#cc8006">
<text x="259.8" y="134.3">3</text>
<text x="254.4" y="141.9">1</text>
<text x="259.5" y="147.8">2</text>
<text x="327.3" y="188" transform="rotate(90 327.3 188)">2</text>
<text x="340.8" y="187.7" transform="rotate(90 340.8 187.7)">3</text>
<text x="333.2" y="193.1" transform="rotate(90 333.2 193.1)">1</text>
<text x="327.3" y="208.3" transform="rotate(90 327.3 208.3)">2</text>
<text x="340.8" y="208" transform="rotate(90 340.8 208)">3</text>
<text x="333.2" y="213.4" transform="rotate(90 333.2 213.4)">1</text>
</g>
<g font-size="3">
<text x="230.6" y="261.1">Изм.</text>
<text x="232.3" y="280.9">Гл. констр.</text>
</g>
<g font-size="2.8" fill="#cc8006">
<text x="40.3" y="31.5">Цепь</text>
<text x="54" y="31.5">Конт.</text>
<text x="106.4" y="31.5">Цепь</text>
<text x="120.1" y="31.5">Конт.</text>
<text x="172.4" y="31.5">Цепь</text>
<text x="186.1" y="31.5">Конт.</text>
<text x="238.4" y="31.5">Цепь</text>
<text x="252.1" y="31.5">Конт.</text>
<text x="304.5" y="31.5">Цепь</text>
<text x="318.2" y="31.5">Конт.</text>
</g>
<g font-size="2.3" fill="#f00">
<text x="83.7" y="35.1">+5V</text>
<text x="139.4" y="35.1">BOOT_SEL0_</text>
<text x="198.6" y="34.8">GPIO0/CSI0_PWR_</text>
<text x="274.8" y="34.8">SATA_TXP</text>
<text x="352.2" y="35.1">ETH0_TX0P</text>
<text x="371" y="35.1">+1.8v</text>
<text x="83.7" y="40.2">+5V</text>
<text x="139.4" y="40.2">BOOT_SEL1_</text>
<text x="198.6" y="39.9">GPIO1/CSI1_PWR_</text>
<text x="274.5" y="39.9">SATA_TXN</text>
<text x="352" y="40.2">ETH0_TX0N</text>
<text x="372.3" y="39.9">GPIO0/CSI0_PWR_</text>
<text x="83.7" y="45.3">+5V</text>
<text x="139.4" y="45.3">BOOT_SEL2_</text>
<text x="199.6" y="45">GPIO2/CSI0_RST_</text>
<text x="274.2" y="45">SATA_RXP</text>
<text x="352.2" y="45.3">ETH0_TX1P</text>
<text x="372.3" y="45">GPIO1/CSI1_PWR_</text>
<text x="83.7" y="50.3">+5V</text>
<text x="132" y="50.3">SMARC_I2C_PM_CK</text>
<text x="199.6" y="50.1">GPIO3/CSI1_RST_</text>
<text x="274" y="50.1">SATA_RXN</text>
<text x="352" y="50.3">ETH0_TX1N</text>
<text x="372.3" y="50.1">GPIO2/CSI0_RST_</text>
<text x="83.7" y="55.4">+5V</text>
<text x="131.8" y="55.4">SMARC_I2C_PM_DAT</text>
<text x="199.8" y="55.2">GPIO4/HDA_RST_</text>
<text x="274.2" y="55.2">SATA_ACT_</text>
<text x="352.2" y="55.4">ETH0_TX2P</text>
<text x="372.3" y="55.2">GPIO3/CSI1_RST_</text>
<text x="83.7" y="60.5">+5V</text>
<text x="83.7" y="65.6">+5V</text>
<text x="139.4" y="60.5">RESET_OUT_</text>
<text x="141.7" y="65.6">RESET_IN_</text>
<text x="200.3" y="60.2">GPIO5/PWM_OUT</text>
<text x="203.1" y="65.3">GPIO6/TACHIN</text>
<text x="352" y="60.5">ETH0_TX2N</text>
<text x="352.2" y="65.6">ETH0_TX3P</text>
<text x="372.3" y="60.2">GPIO4/HDA_RST_</text>
<text x="372.3" y="65.3">GPIO5/PWM_OUT</text>
<text x="83.7" y="70.7">+5V</text>
<text x="138.6" y="70.7">POWER_BTN_</text>
<text x="212.8" y="70.4">GPIO7</text>
<text x="352" y="70.7">ETH0_TX3N</text>
<text x="372.3" y="70.4">GPIO6/TACHIN</text>
<text x="83.7" y="75.7">+5V</text>
<text x="143.9" y="75.7">SER0_TX</text>
<text x="212.8" y="75.5">GPIO8</text>
<text x="273.5" y="75.5">AUDIO_MCK</text>
<text x="351.7" y="75.7">ETH0_ACT_</text>
<text x="372.3" y="75.5">GPIO7</text>
<text x="83.7" y="80.8">+5V</text>
<text x="143.4" y="80.8">SER0_RX</text>
<text x="212.8" y="80.6">GPIO9</text>
<text x="273.5" y="80.6">I2S0_LRCK</text>
<text x="343.8" y="80.8">ETH0_LINK10/100_</text>
<text x="372.3" y="80.6">GPIO8</text>
<text x="76.6" y="85.9">VDD_RTC</text>
<text x="140.6" y="85.9">SER0_RTS_</text>
<text x="211.5" y="85.6">GPIO10</text>
<text x="272.2" y="85.6">I2S0_SDOUT</text>
<text x="345.9" y="85.9">ETH0_LINK1000_</text>
<text x="372.3" y="85.6">GPIO9</text>
<text x="68.5" y="91">WDT_TIME_OUT_</text>
<text x="136.1" y="95.8">DBG_UART2_TX</text>
<text x="140.6" y="91">SER0_CTS_</text>
<text x="211.5" y="90.7">GPIO11</text>
<text x="211.5" y="95.8">GPIO12</text>
<text x="263.6" y="95.8">I2S0_CK_GNSS_PPS</text>
<text x="275.8" y="90.7">I2S0_SDIN</text>
<text x="351" y="91">ETH_CTREF</text>
<text x="372.3" y="90.7">GPIO10</text>
<text x="372.3" y="95.8">GPIO11</text>
<text x="79.2" y="101.1">SLEEP_</text>
<text x="82.7" y="96.1">LID_</text>
<text x="135.6" y="100.9">DBG_UART2_RX</text>
<text x="211.5" y="100.9">GPIO13</text>
<text x="352.2" y="101.1">ETH1_TX0P</text>
<text x="372.3" y="100.9">GPIO12</text>
<text x="67" y="106.2">X_VIN_PWR_BAD_</text>
<text x="143.9" y="106.2">SER2_TX</text>
<text x="197.5" y="106.2">SMARC_I2C_GP_CK</text>
<text x="352" y="106.2">ETH1_TX0N</text>
<text x="372.3" y="106">GPIO13</text>
<text x="74.6" y="111.3">CHARGING_</text>
<text x="143.4" y="111.3">SER2_RX</text>
<text x="197.3" y="111.3">SMARC_I2C_GP_DAT</text>
<text x="352.2" y="111.3">ETH1_TX1P</text>
<text x="67" y="116.4">CHARGER_PRSNT_</text>
<text x="140.6" y="116.4">SER2_RTS_</text>
<text x="204.9" y="116.4">SMB_ALERT_</text>
<text x="352" y="116.4">ETH1_TX1N</text>
<text x="68.3" y="121.5">CARRIER_STBY_</text>
<text x="140.6" y="121.5">SER2_CTS_</text>
<text x="352.2" y="121.5">ETH1_TX2P</text>
<text x="65.2" y="126.5">CARRIER_PWR_ON</text>
<text x="65.2" y="131.6">FORCE_RECOVER_</text>
<text x="143.2" y="131.6">SER3_RX</text>
<text x="143.2" y="126.5">SER3_TX</text>
<text x="274.2" y="128.8">SATA_ACT_</text>
<text x="352" y="126.5">ETH1_TX2N</text>
<text x="352.2" y="131.6">ETH1_TX3P</text>
<text x="76.9" y="136.7">BATLOW_</text>
<text x="143.7" y="136.4">CAN0_TX</text>
<text x="161.7" y="136.4">I2S0_CK</text>
<text x="197" y="136.4">I2S0_CK_GNSS_PPS</text>
<text x="352" y="136.7">ETH1_TX3N</text>
<text x="82" y="141.8">TEST_</text>
<text x="143.2" y="141.5">CAN0_RX</text>
<text x="227.5" y="141.5">SATA0_ACT</text>
<text x="351.7" y="141.8">ETH1_ACT_</text>
<text x="143.7" y="146.6">CAN1_TX</text>
<text x="343.8" y="146.9">ETH1_LINK10/100_</text>
<text x="25.6" y="151.9">+1.8v_MCU</text>
<text x="76.9" y="151.9">BATLOW_</text>
<text x="143.2" y="151.7">CAN1_RX</text>
<text x="161.5" y="151.7">GPIO7</text>
<text x="207.2" y="151.7">GNSS_PPS</text>
<text x="227.5" y="151.9">GND</text>
<text x="345.9" y="151.9">ETH1_LINK1000_</text>
<text x="67" y="157">CHARGER_PRSNT_</text>
<text x="351" y="157">ETH_CTREF</text>
<text x="74.6" y="162.1">CHARGING_</text>
<text x="81.7" y="167.2">LID_</text>
<text x="94.2" y="164.6">+1.8v</text>
<text x="143.4" y="164.6">SER0_RX</text>
<text x="354" y="167.2">MDIO_CLK</text>
<text x="82" y="172.3">TEST_</text>
<text x="136.1" y="169.5">DBG_UART2_RX</text>
<text x="226.2" y="172.3">+1.8v</text>
<text x="263.6" y="172.3">SMARC_I2C_GP_CK</text>
<text x="354" y="172.3">MDIO_DAT</text>
<text x="65.2" y="177.3">FORCE_RECOVER_</text>
<text x="143.2" y="179.9">SER3_RX</text>
<text x="143.4" y="174.8">SER2_RX</text>
<text x="263.3" y="177.3">SMARC_I2C_GP_DAT</text>
<text x="73.3" y="182.4">BOOT_SEL0_</text>
<text x="140.6" y="185">SER0_CTS_</text>
<text x="263.3" y="185">SMARC_I2C_PM_CK</text>
<text x="292.3" y="182.4">+1.8v</text>
<text x="73.3" y="187.5">BOOT_SEL1_</text>
<text x="140.6" y="190">SER2_CTS_</text>
<text x="161.2" y="190">+1.8v_MCU</text>
<text x="211.3" y="190">SLEEP_</text>
<text x="262.1" y="190">SMARC_I2C_PM_DAT</text>
<text x="292.5" y="187.5">MDIO_CLK</text>
<text x="349.9" y="187.5">GMAC1_MDC</text>
<text x="73.3" y="192.6">BOOT_SEL2_</text>
<text x="75.6" y="197.7">RESET_IN_</text>
<text x="270.9" y="197.7">SMB_ALERT_</text>
<text x="293.5" y="195.1">+1.8v</text>
<text x="72.6" y="202.7">POWER_BTN_</text>
<text x="94.9" y="200.2">RESET_IN_</text>
<text x="138.1" y="199.9">PMIC_RESET_L</text>
<text x="292.3" y="202.7">+1.8v</text>
<text x="26.8" y="207.8">+1.8v_MCU</text>
<text x="82.7" y="207.8">+5V</text>
<text x="94.7" y="205.3">POWER_BTN_</text>
<text x="137.1" y="205">PMIC_PWRON_L</text>
<text x="162.7" y="205">GND</text>
<text x="292.3" y="207.8">MDIO_DAT</text>
<text x="349.2" y="207.8">GMAC1_MDIO</text>
<text x="26.8" y="215.4">VIN_PWR_BAD_</text>
<text x="67.2" y="215.4">X_VIN_PWR_BAD_</text>
<text x="293.5" y="215.4">+1.8v</text>
</g>
<g font-size="2.3" fill="#cc8006">
<text x="40.3" y="36.5">VDD_IN</text>
<text x="40.3" y="41.6">VDD_IN</text>
<text x="103.8" y="41.6">BOOT_SEL1#</text>
<text x="103.8" y="36.5">BOOT_SEL0#</text>
<text x="166.8" y="36.5">GPIO0/CAM0_PWR#</text>
<text x="166.8" y="41.6">GPIO1/CAM1_PWR#</text>
<text x="237.4" y="36.5">SATA_TX+</text>
<text x="237.4" y="41.3">SATA_TX-</text>
<text x="302.4" y="36.5">GBE0_MDI0+</text>
<text x="302.4" y="41.6">GBE0_MDI0-</text>
<text x="40.3" y="46.6">VDD_IN</text>
<text x="103.8" y="46.6">BOOT_SEL2#</text>
<text x="167.3" y="46.6">GPIO2/CAM0_RST#</text>
<text x="237.4" y="46.6">SATA_RX+</text>
<text x="302.4" y="46.6">GBE0_MDI1+</text>
<text x="40.3" y="51.7">VDD_IN</text>
<text x="104.8" y="51.7">I2C_PM_CK</text>
<text x="167.3" y="51.7">GPIO3/CAM1_RST#</text>
<text x="237.4" y="51.5">SATA_RX-</text>
<text x="302.4" y="51.7">GBE0_MDI1-</text>
<text x="40.3" y="56.8">VDD_IN</text>
<text x="104.3" y="56.8">I2C_PM_DAT</text>
<text x="167.6" y="56.8">GPIO4/HDA_RST#</text>
<text x="236.7" y="56.8">SATA_ACT#</text>
<text x="302.4" y="56.8">GBE0_MDI2+</text>
<text x="40.3" y="61.9">VDD_IN</text>
<text x="103.6" y="61.9">RESET_OUT#</text>
<text x="167.8" y="61.9">GPIO5/PWM_OUT</text>
<text x="239.2" y="61.9">RSVD</text>
<text x="302.4" y="61.9">GBE0_MDI2-</text>
<text x="40.3" y="66.9">VDD_IN</text>
<text x="104.6" y="67">RESET_IN#</text>
<text x="169.1" y="66.9">GPIO6/TACHIN</text>
<text x="239.2" y="66.9">RSVD</text>
<text x="302.4" y="67">GBE0_MDI3+</text>
<text x="40.3" y="72">VDD_IN</text>
<text x="40.3" y="77.1">VDD_IN</text>
<text x="102.8" y="72">POWER_BTN#</text>
<text x="105.6" y="77.1">SER0_TX</text>
<text x="172.9" y="72">GPIO7</text>
<text x="172.9" y="77.1">GPIO8</text>
<text x="236.4" y="77.1">AUDIO_MCK</text>
<text x="239.2" y="72">RSVD</text>
<text x="299.9" y="77.1">GBE0_LINK_ACT#</text>
<text x="302.4" y="72">GBE0_MDI3-</text>
<text x="40.3" y="82.2">VDD_IN</text>
<text x="105.6" y="82.2">SER0_RX</text>
<text x="172.9" y="82.2">GPIO9</text>
<text x="236.9" y="82.2">I2S0_LRCK</text>
<text x="300.7" y="82.2">GBE0_LINK100#</text>
<text x="39" y="87.3">VDD_RTC</text>
<text x="104.1" y="87.3">SER0_RTS#</text>
<text x="172.4" y="87.3">GPIO10</text>
<text x="235.9" y="87.3">I2S0_SDOUT</text>
<text x="300.2" y="87">GBE0_LINK1000#</text>
<text x="36.2" y="92.3">WDT_TIME_OUT#</text>
<text x="104.1" y="92.4">SER0_CTS#</text>
<text x="172.4" y="92.3">GPIO11</text>
<text x="236.9" y="92.4">2S0_SDIN</text>
<text x="301.2" y="92.4">GBE0_CTREF</text>
<text x="41.6" y="97.4">LID#</text>
<text x="105.1" y="97.4">SER1_TX</text>
<text x="172.4" y="97.4">GPIO12</text>
<text x="237.9" y="97.4">2S0_CK</text>
<text x="302.9" y="97.2">GBE0_SDP</text>
<text x="36.8" y="107.6">VIN_PWR_BAD#</text>
<text x="40.1" y="102.5">SLEEP#</text>
<text x="105.1" y="102.5">SER1_RX</text>
<text x="105.1" y="107.6">SER2_TX</text>
<text x="170.9" y="107.3">I2C_GP_CK</text>
<text x="172.4" y="102.5">GPIO13</text>
<text x="302.4" y="102.5">GBE1_MDI0+</text>
<text x="302.4" y="107.6">GBE1_MDI0-</text>
<text x="38" y="112.7">CHARGING#</text>
<text x="105.1" y="112.7">SER2_RX</text>
<text x="170.6" y="112.7">I2C_GP_DAT</text>
<text x="302.4" y="112.7">GBE1_MDI1+</text>
<text x="35" y="117.7">CHARGER_PRSNT#</text>
<text x="104.1" y="117.8">SER2_RTS#</text>
<text x="170.1" y="117.5">SMB_ALERT#</text>
<text x="302.4" y="117.8">GBE1_MDI1-</text>
<text x="35.7" y="122.8">CARRIER_STBY#</text>
<text x="104.1" y="122.8">SER2_CTS#</text>
<text x="302.4" y="122.8">GBE1_MDI2+</text>
<text x="35" y="127.9">CARRIER_PWR_ON</text>
<text x="105.3" y="127.9">SER3_TX</text>
<text x="302.4" y="127.9">GBE1_MDI2-</text>
<text x="36" y="133">FORCE_RECOV#</text>
<text x="105.3" y="133">SER3_RX</text>
<text x="302.4" y="133">GBE1_MDI3+</text>
<text x="39.3" y="138.1">BATLOW#</text>
<text x="40.8" y="143.1">TEST#</text>
<text x="105.3" y="138.1">CAN0_TX</text>
<text x="105.3" y="143.2">CAN0_RX</text>
<text x="299.9" y="143.1">GBE1_LINK_ACT#</text>
<text x="302.4" y="138.1">GBE1_MDI3-</text>
<text x="105.3" y="148.2">CAN1_TX</text>
<text x="300.7" y="148.2">GBE1_LINK100#</text>
<text x="105.3" y="153.3">CAN1_RX</text>
<text x="300.2" y="153.1">GBE1_LINK1000#</text>
<text x="301.7" y="158.4">GBE1_CTREF</text>
<text x="302.9" y="163.5">GBE1_SDP</text>
<text x="302.9" y="173.6">MDIO_DAT</text>
<text x="302.9" y="168.5">MDIO_CLK</text>
</g>
<g font-size="2.3" fill="#00c">
<text x="54.5" y="36.6">P147</text>
<text x="54.5" y="41.7">P148</text>
<text x="120.6" y="36.6">P123</text>
<text x="120.6" y="41.7">P124</text>
<text x="186.6" y="36.6">P108</text>
<text x="186.6" y="41.7">P109</text>
<text x="253.9" y="36.6">P48</text>
<text x="253.9" y="41.7">P49</text>
<text x="320" y="36.6">P30</text>
<text x="320" y="41.7">P29</text>
<text x="54.5" y="46.8">P149</text>
<text x="120.6" y="46.8">P125</text>
<text x="186.6" y="46.8">P110</text>
<text x="253.9" y="46.8">P51</text>
<text x="320" y="46.8">P27</text>
<text x="54.5" y="51.9">P150</text>
<text x="120.6" y="51.9">P121</text>
<text x="186.6" y="51.9">P111</text>
<text x="253.9" y="51.9">P52</text>
<text x="320" y="51.9">P26</text>
<text x="54.5" y="56.9">P151</text>
<text x="120.6" y="56.9">P122</text>
<text x="186.6" y="56.9">P112</text>
<text x="253.9" y="56.9">S54</text>
<text x="320" y="56.9">P24</text>
<text x="54.5" y="62">P152</text>
<text x="120.6" y="62">P126</text>
<text x="186.6" y="62">P113</text>
<text x="255.2" y="62">S4</text>
<text x="320" y="62">P23</text>
<text x="54.5" y="67.1">P153</text>
<text x="120.6" y="67.1">P127</text>
<text x="186.6" y="67.1">P114</text>
<text x="253.9" y="67.1">P72</text>
<text x="320" y="67.1">P20</text>
<text x="54.5" y="72.2">P154</text>
<text x="54.5" y="77.3">P155</text>
<text x="120.6" y="72.2">P128</text>
<text x="120.6" y="77.3">P129</text>
<text x="186.6" y="72.2">P115</text>
<text x="186.6" y="77.3">P116</text>
<text x="253.9" y="72.2">P73</text>
<text x="253.9" y="77.3">S38</text>
<text x="320" y="72.2">P19</text>
<text x="320" y="77.3">P25</text>
<text x="54.5" y="82.3">P156</text>
<text x="120.6" y="82.3">P130</text>
<text x="186.6" y="82.3">P117</text>
<text x="253.9" y="82.3">S39</text>
<text x="320" y="82.3">P21</text>
<text x="54.5" y="87.4">S147</text>
<text x="120.6" y="87.4">P131</text>
<text x="186.6" y="87.4">P118</text>
<text x="253.9" y="87.4">S40</text>
<text x="320" y="87.4">P22</text>
<text x="54.5" y="92.5">S145</text>
<text x="120.6" y="92.5">P132</text>
<text x="186.6" y="92.5">P119</text>
<text x="253.9" y="92.5">S41</text>
<text x="320" y="92.5">P28</text>
<text x="54.5" y="97.6">S148</text>
<text x="120.6" y="97.6">P134</text>
<text x="186.6" y="97.6">S142</text>
<text x="253.9" y="97.6">S42</text>
<text x="321.2" y="97.6">P6</text>
<text x="54.5" y="102.7">S149</text>
<text x="54.5" y="107.7">S150</text>
<text x="120.6" y="102.7">P135</text>
<text x="120.6" y="107.7">P136</text>
<text x="186.6" y="102.7">S123</text>
<text x="187.9" y="107.7">S48</text>
<text x="253.9" y="102.7">S50</text>
<text x="253.9" y="107.7">S51</text>
<text x="320" y="102.7">S17</text>
<text x="320" y="107.7">S18</text>
<text x="54.5" y="112.8">S151</text>
<text x="120.6" y="112.8">P137</text>
<text x="187.9" y="112.8">S49</text>
<text x="253.9" y="112.8">S52</text>
<text x="320" y="112.8">S20</text>
<text x="54.5" y="117.9">S152</text>
<text x="120.6" y="117.9">P138</text>
<text x="189.2" y="117.9">P1</text>
<text x="253.9" y="117.9">S53</text>
<text x="320" y="117.9">S21</text>
<text x="54.5" y="123">S153</text>
<text x="120.6" y="123">P139</text>
<text x="320" y="123">S23</text>
<text x="54.5" y="128.1">S154</text>
<text x="120.6" y="128.1">P140</text>
<text x="320" y="128.1">S24</text>
<text x="54.5" y="133.1">S155</text>
<text x="120.6" y="133.1">P141</text>
<text x="320" y="133.1">S26</text>
<text x="54.5" y="138.2">S156</text>
<text x="54.5" y="143.3">S157</text>
<text x="120.6" y="138.2">P143</text>
<text x="120.6" y="143.3">P144</text>
<text x="320" y="138.2">S27</text>
<text x="320" y="143.3">S31</text>
<text x="120.6" y="148.4">P145</text>
<text x="320" y="148.4">S19</text>
<text x="120.6" y="153.5">P146</text>
<text x="320" y="153.5">S22</text>
<text x="320" y="158.5">S28</text>
<text x="321.2" y="163.6">P5</text>
<text x="320" y="168.7">S45</text>
<text x="320" y="173.8">S46</text>
</g>
<g font-size="2.3">
<text x="388.8" y="47.8">470K</text>
<text x="388.8" y="42.7">470K</text>
<text x="388.8" y="52.9">470K</text>
<text x="388.8" y="58">470K</text>
<text x="388.8" y="63">470K</text>
<text x="388.8" y="68.1">470K</text>
<text x="388.8" y="73.2">470K</text>
<text x="388.8" y="78.3">470K</text>
<text x="388.8" y="83.4">470K</text>
<text x="388.8" y="88.4">470K</text>
<text x="388.8" y="93.5">470K</text>
<text x="388.8" y="98.6">470K</text>
<text x="388.8" y="103.7">470K</text>
<text x="388.8" y="108.8">470K</text>
<text x="167.3" y="122.5">SMARC v2.1</text>
<text x="233.4" y="122.5">SMARC v2.1</text>
<text x="35.2" y="147.9">SMARC v2.1</text>
<text x="243.3" y="149.9">10K</text>
<text x="252.9" y="144.6">2.2K</text>
<text x="261.8" y="146.9">BSS138K</text>
<text x="48.4" y="154.5">10K</text>
<text x="48.4" y="159.6">10K</text>
<text x="101.3" y="158">SMARC v2.1</text>
<text x="48.4" y="164.6">10K</text>
<text x="119.6" y="167.2">100K</text>
<text x="48.4" y="169.7">10K</text>
<text x="119.6" y="172.3">100K</text>
<text x="48.4" y="179.9">10K</text>
<text x="48.4" y="174.8">10K</text>
<text x="119.6" y="177.3">100K</text>
<text x="246.3" y="175.6">2.2K</text>
<text x="299.4" y="178.4">SMARC v2.1</text>
<text x="48.4" y="185">10K</text>
<text x="119.6" y="182.4">100K</text>
<text x="246.3" y="180.6">2.2K</text>
<text x="310.3" y="185">2.2K</text>
<text x="345.6" y="183.2">*)</text>
<text x="48.4" y="190">10K</text>
<text x="119.6" y="187.5">100K</text>
<text x="246.3" y="188.3">2.2K</text>
<text x="48.4" y="195.1">10K</text>
<text x="119.6" y="192.6">100K</text>
<text x="178" y="192.6">10K</text>
<text x="246.3" y="193.3">2.2K</text>
<text x="340.5" y="195.1">BSS138K</text>
<text x="48.4" y="200.2">10K</text>
<text x="120.3" y="202.7">100</text>
<text x="131.8" y="203.2">*)</text>
<text x="131.8" y="198.2">*)</text>
<text x="195.8" y="200.2">1M</text>
<text x="206.4" y="201.2">1nF</text>
<text x="246.3" y="201">2.2K</text>
<text x="345.6" y="203.5">*)</text>
<text x="58.6" y="205.3">10K</text>
<text x="120.1" y="207.8">100</text>
<text x="310.3" y="205.3">2.2K</text>
<text x="35.7" y="210.4">10K</text>
<text x="73.8" y="210.4">10K</text>
<text x="340.5" y="215.4">BSS138K</text>
</g>
<g font-size="2" fill="#cc8006">
<text x="232.1" y="107.6">HDA_SDO/I2S2_SDOUT</text>
<text x="232.3" y="102.2">HDA_SYNC/I2S2_LRCK</text>
<text x="233.1" y="112.1">HDA_SDI/I2S2_SDIN</text>
<text x="234.4" y="117.5">HDA_CK/I2S2_CK</text>
</g>
</svg>
